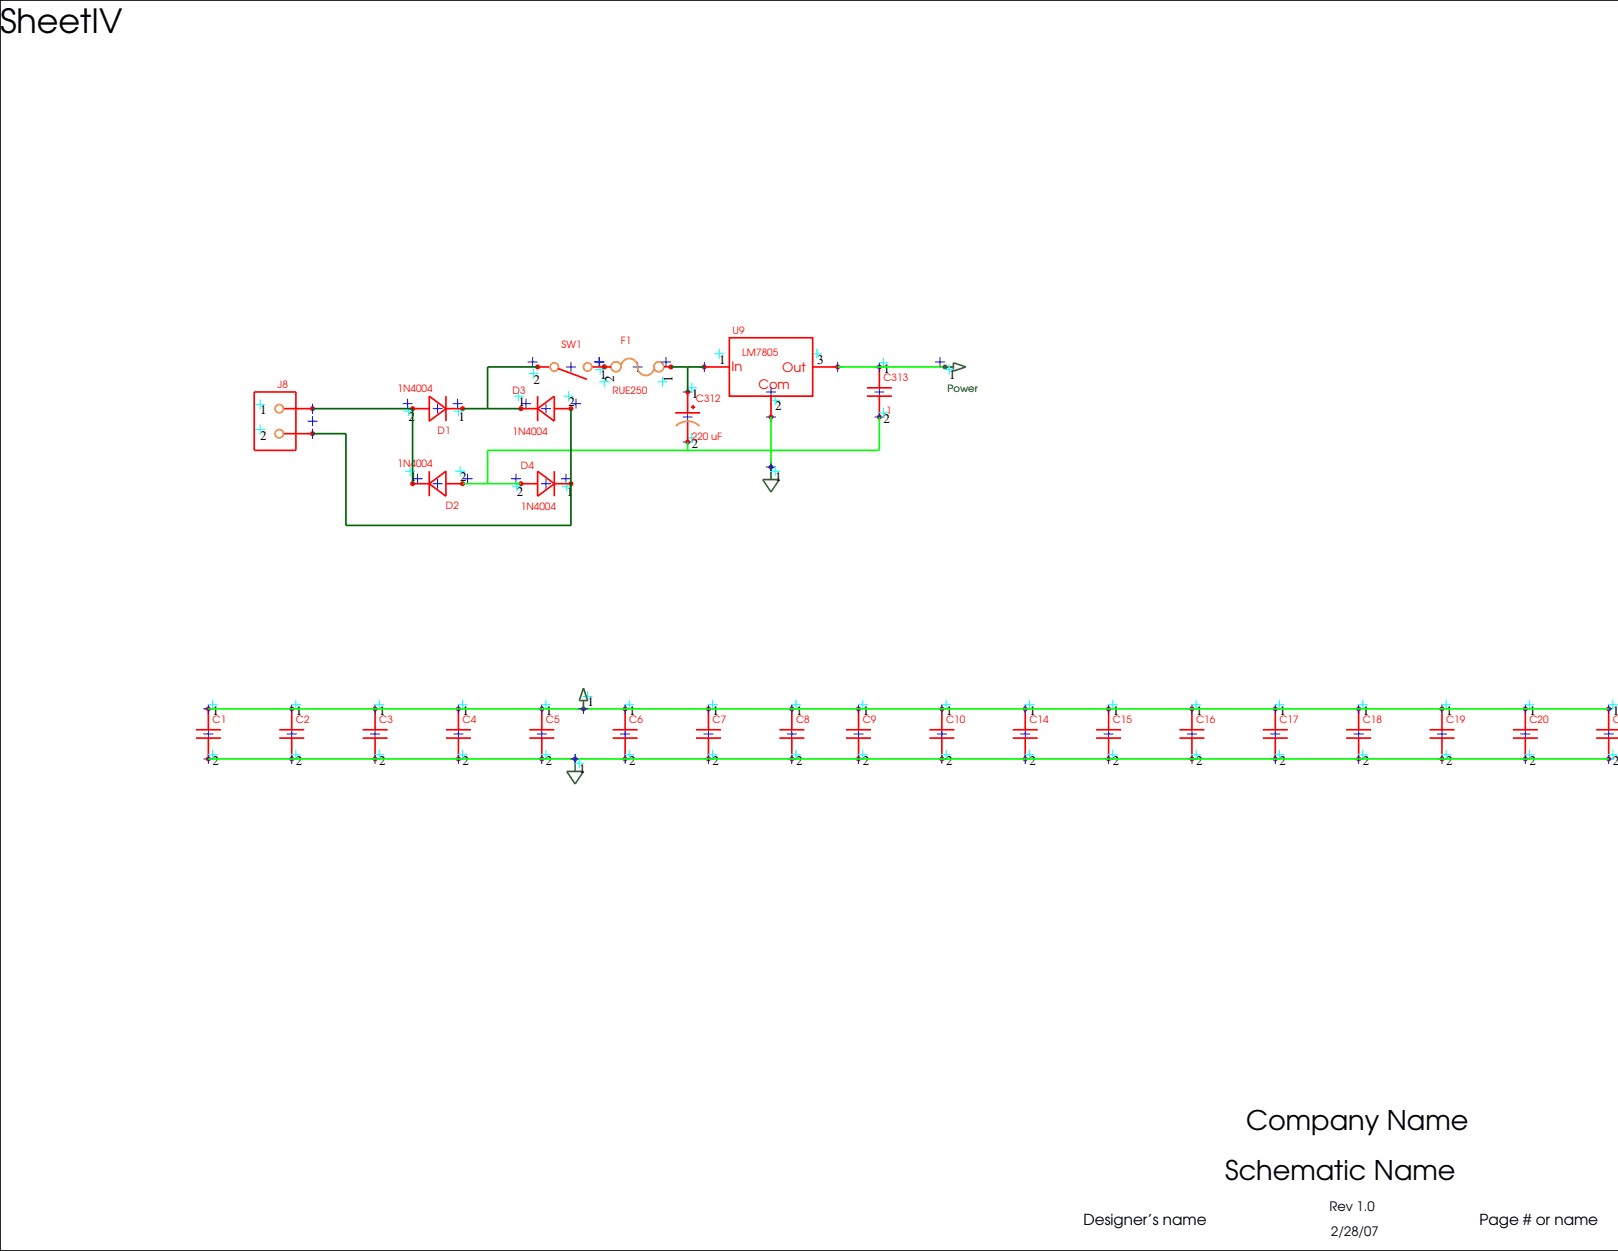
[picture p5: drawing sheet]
<svg xmlns="http://www.w3.org/2000/svg" width="279mm" height="216mm" viewBox="0 0 279 216" stroke-linecap="round" stroke-linejoin="round" font-family="sans-serif">
<path d="M279.4 0h-279.4v215.9h279.4" fill="none" stroke="#000" stroke-width=".29"/>
<path d="M161.8 126.7h1.7M162.6 125.8v1.7" fill="none" stroke="#00f" stroke-width=".17"/>
<path d="M162.6 122.3v3.6" fill="none" stroke="#f00" stroke-width=".29"/>
<path d="M162.4 122a.43 .43 0 0 1 .7 .3l-.5 .5 .5-.5a.43 .43 0 0 1-.7 .4 .43 .43 0 0 1 0-.7z" fill="#f00"/>
<path d="M161.8 122.3h1.7M162.6 121.5v1.7" fill="none" stroke="#00f" stroke-width=".17"/>
<path d="M162.5 121.6h1.7M163.4 120.8v1.7" fill="none" stroke="#0ff" stroke-width=".17"/>
<path d="M160.5 125.9h4.3M160.5 127.4h4.3M162.6 127.4v3.6" fill="none" stroke="#f00" stroke-width=".29"/>
<path d="M162.4 130.6a.43 .43 0 0 1 .7 .4l-.5 .4 .5-.4a.43 .43 0 0 1-.7 .4 .43 .43 0 0 1 0-.8z" fill="#f00"/>
<path d="M121.5 126.7h1.7M122.3 125.8v1.7M161.8 131h1.7M162.6 130.1v1.7" fill="none" stroke="#00f" stroke-width=".17"/>
<path d="M162.5 130.3h1.7M163.4 129.4v1.7" fill="none" stroke="#0ff" stroke-width=".17"/>
<path d="M122.3 122.3v3.6" fill="none" stroke="#f00" stroke-width=".29"/>
<path d="M122.1 122a.43 .43 0 0 1 .7 .3l-.5 .5 .5-.5a.43 .43 0 0 1-.7 .4 .43 .43 0 0 1 0-.7z" fill="#f00"/>
<path d="M121.5 122.3h1.7M122.3 121.5v1.7" fill="none" stroke="#00f" stroke-width=".17"/>
<path d="M122.2 121.6h1.7M123.1 120.8v1.7" fill="none" stroke="#0ff" stroke-width=".17"/>
<path d="M120.2 125.9h4.3M120.2 127.4h4.3M122.3 127.4v3.6" fill="none" stroke="#f00" stroke-width=".29"/>
<path d="M122.1 130.6a.43 .43 0 0 1 .7 .4l-.5 .4 .5-.4a.43 .43 0 0 1-.7 .4 .43 .43 0 0 1 0-.8z" fill="#f00"/>
<path d="M117.9 72h1.7M118.7 71.1v1.7M121.5 131h1.7M122.3 130.1v1.7" fill="none" stroke="#00f" stroke-width=".17"/>
<path d="M122.2 130.3h1.7M123.1 129.4v1.7" fill="none" stroke="#0ff" stroke-width=".17"/>
<path d="M118.4 67.4a.43 .43 0 0 1 .5-.2 .43 .43 0 0 1 .3 .4l-.5 .5 .5-.5a.43 .43 0 0 1-.6 .5 .43 .43 0 0 1-.2-.7z" fill="#f00"/>
<path d="M117.9 67.6h1.7M118.7 66.8v1.7" fill="none" stroke="#00f" stroke-width=".17"/>
<path d="M118.6 66.9h1.7M119.5 66.1v1.7" fill="none" stroke="#0ff" stroke-width=".17"/>
<path d="M118.4 76.1a.43 .43 0 0 1 .5-.2 .43 .43 0 0 1 .3 .4l-.5 .4 .5-.4a.43 .43 0 0 1-.6 .4 .43 .43 0 0 1-.2-.6z" fill="#f00"/>
<path d="M117.9 76.3h1.7M118.7 75.4v1.7M78.3 126.7h1.7M79.2 125.8v1.7" fill="none" stroke="#00f" stroke-width=".17"/>
<path d="M118.6 75.6h1.7M119.5 74.7v1.7" fill="none" stroke="#0ff" stroke-width=".17"/>
<path d="M116.6 71.2h4.3M118.7 67.6v3.6M118.7 72.7v3.6M119.3 70.3h.7M119.7 69.9v.7M79.2 122.3v3.6" fill="none" stroke="#f00" stroke-width=".29"/>
<path d="M116.7 73.5a2.88 2.88 0 0 1 4.1 0" fill="none" stroke="#daa520" stroke-width=".29"/>
<path d="M78.9 122a.43 .43 0 0 1 .7 .3l-.4 .5 .4-.5a.43 .43 0 0 1-.7 .4 .43 .43 0 0 1 0-.7z" fill="#f00"/>
<path d="M78.3 122.3h1.7M79.2 121.5v1.7" fill="none" stroke="#00f" stroke-width=".17"/>
<path d="M79 121.6h1.7M79.9 120.8v1.7" fill="none" stroke="#0ff" stroke-width=".17"/>
<path d="M77 125.9h4.3M77 127.4h4.3M79.2 127.4v3.6" fill="none" stroke="#f00" stroke-width=".29"/>
<path d="M78.9 130.6a.43 .43 0 0 1 .7 .4l-.4 .4 .4-.4a.43 .43 0 0 1-.7 .4 .43 .43 0 0 1 0-.8z" fill="#f00"/>
<path d="M78.3 131h1.7M79.2 130.1v1.7M233.7 126.7h1.8M234.6 125.8v1.7" fill="none" stroke="#00f" stroke-width=".17"/>
<path d="M79 130.3h1.7M79.9 129.4v1.7" fill="none" stroke="#0ff" stroke-width=".17"/>
<path d="M234.6 122.3v3.6" fill="none" stroke="#f00" stroke-width=".29"/>
<path d="M234.4 122a.43 .43 0 0 1 .6 .3l-.4 .5 .4-.5a.43 .43 0 0 1-.6 .4 .43 .43 0 0 1 0-.7z" fill="#f00"/>
<path d="M233.7 122.3h1.8M234.6 121.5v1.7" fill="none" stroke="#00f" stroke-width=".17"/>
<path d="M234.5 121.6h1.7M235.3 120.8v1.7" fill="none" stroke="#0ff" stroke-width=".17"/>
<path d="M232.5 125.9h4.3M232.5 127.4h4.3M234.6 127.4v3.6" fill="none" stroke="#f00" stroke-width=".29"/>
<path d="M234.4 130.6a.43 .43 0 0 1 .6 .4l-.4 .4 .4-.4a.43 .43 0 0 1-.6 .4 .43 .43 0 0 1 0-.8z" fill="#f00"/>
<path d="M93.4 83.5h1.7M94.3 82.6v1.7M233.7 131h1.8M234.6 130.1v1.7" fill="none" stroke="#00f" stroke-width=".17"/>
<path d="M234.5 130.3h1.7M235.3 129.4v1.7" fill="none" stroke="#0ff" stroke-width=".17"/>
<path d="M98.4 83.1a.43 .43 0 0 1 .6 .3 .43 .43 0 0 1-.4 .5l-.4-.4 .4 .4a.43 .43 0 0 1-.4-.3 .43 .43 0 0 1 .2-.5z" fill="#f00"/>
<path d="M96.9 82.6h1.7M97.7 81.8v1.7" fill="none" stroke="#00f" stroke-width=".17"/>
<path d="M97 83.9h1.7M97.9 83v1.8" fill="none" stroke="#0ff" stroke-width=".17"/>
<path d="M89.7 83.1a.43 .43 0 0 1 .7 .3 .43 .43 0 0 1-.4 .5l-.5-.4 .5 .4a.43 .43 0 0 1-.5-.3 .43 .43 0 0 1 .2-.5z" fill="#f00"/>
<path d="M88.2 82.6h1.8M89.1 81.8v1.7M190.6 126.7h1.7M191.4 125.8v1.7" fill="none" stroke="#00f" stroke-width=".17"/>
<path d="M88.4 83.9h1.7M89.2 83v1.8" fill="none" stroke="#0ff" stroke-width=".17"/>
<path d="M90 83.5h2.8M92.8 81.3l2.9 2.2-2.9 2.1zM95.7 83.5h2.9M95.7 81.3v4.3M191.4 122.3v3.6" fill="none" stroke="#f00" stroke-width=".29"/>
<path d="M191.2 122a.43 .43 0 0 1 .7 .3l-.5 .5 .5-.5a.43 .43 0 0 1-.7 .4 .43 .43 0 0 1 0-.7z" fill="#f00"/>
<path d="M190.6 122.3h1.7M191.4 121.5v1.7" fill="none" stroke="#00f" stroke-width=".17"/>
<path d="M191.3 121.6h1.7M192.2 120.8v1.7" fill="none" stroke="#0ff" stroke-width=".17"/>
<path d="M189.3 125.9h4.3M189.3 127.4h4.3M191.4 127.4v3.6" fill="none" stroke="#f00" stroke-width=".29"/>
<path d="M191.2 130.6a.43 .43 0 0 1 .7 .4l-.5 .4 .5-.4a.43 .43 0 0 1-.7 .4 .43 .43 0 0 1 0-.8z" fill="#f00"/>
<path d="M93.4 70.5h1.7M94.3 69.7v1.7M190.6 131h1.7M191.4 130.1v1.7" fill="none" stroke="#00f" stroke-width=".17"/>
<path d="M191.3 130.3h1.7M192.2 129.4v1.7" fill="none" stroke="#0ff" stroke-width=".17"/>
<path d="M89.7 70.2l.3-.1 .4 .4-.4-.4a.43 .43 0 0 1 .4 .6 .43 .43 0 0 1-.7 .2 .43 .43 0 0 1 0-.7z" fill="#f00"/>
<path d="M90 69.7h1.7M90.8 68.8v1.7" fill="none" stroke="#00f" stroke-width=".17"/>
<path d="M88.7 68.4h1.7M89.5 67.5v1.7" fill="none" stroke="#0ff" stroke-width=".17"/>
<path d="M98.4 70.2l.2-.1 .4 .4-.4-.4a.43 .43 0 0 1 .4 .6 .43 .43 0 0 1-.7 .2 .43 .43 0 0 1 .1-.7z" fill="#f00"/>
<path d="M98.6 69.7h1.7M99.5 68.8v1.7M147.4 126.7h1.7M148.3 125.8v1.7" fill="none" stroke="#00f" stroke-width=".17"/>
<path d="M97.3 68.4h1.7M98.2 67.5v1.7" fill="none" stroke="#0ff" stroke-width=".17"/>
<path d="M90 70.5h2.8M92.8 68.4v4.3M92.8 70.5l2.9-2.1v4.3zM95.7 70.5h2.9M148.3 122.3v3.6" fill="none" stroke="#f00" stroke-width=".29"/>
<path d="M148 122a.43 .43 0 0 1 .7 .3l-.4 .5 .4-.5a.43 .43 0 0 1-.7 .4 .43 .43 0 0 1 0-.7z" fill="#f00"/>
<path d="M147.4 122.3h1.7M148.3 121.5v1.7" fill="none" stroke="#00f" stroke-width=".17"/>
<path d="M148.1 121.6h1.7M149 120.8v1.7" fill="none" stroke="#0ff" stroke-width=".17"/>
<path d="M146.1 125.9h4.3M146.1 127.4h4.3M148.3 127.4v3.6" fill="none" stroke="#f00" stroke-width=".29"/>
<path d="M148 130.6a.43 .43 0 0 1 .7 .4l-.4 .4 .4-.4a.43 .43 0 0 1-.7 .4 .43 .43 0 0 1 0-.8z" fill="#f00"/>
<path d="M132.3 67.6h1.7M133.1 66.8v1.7M147.4 131h1.7M148.3 130.1v1.7" fill="none" stroke="#00f" stroke-width=".17"/>
<path d="M148.1 130.3h1.7M149 129.4v1.7" fill="none" stroke="#0ff" stroke-width=".17"/>
<path d="M121.4 63a.43 .43 0 0 1 .7 .3l-.5 .5 .5-.5a.43 .43 0 0 1-.7 .4 .43 .43 0 0 1 0-.7z" fill="#f00"/>
<path d="M120.8 63.3h1.7M121.6 62.5v1.7" fill="none" stroke="#00f" stroke-width=".17"/>
<path d="M123.4 61.1h1.7M124.2 60.2v1.7" fill="none" stroke="#0ff" stroke-width=".17"/>
<path d="M132.9 71.6a.43 .43 0 0 1 .7 .4l-.5 .4 .5-.4a.43 .43 0 0 1-.7 .3 .43 .43 0 0 1 0-.7z" fill="#f00"/>
<path d="M132.3 72h1.7M133.1 71.1v1.7" fill="none" stroke="#00f" stroke-width=".17"/>
<path d="M133 69.1h1.7M133.9 68.2v1.8" fill="none" stroke="#0ff" stroke-width=".17"/>
<path d="M144.3 63.1a.43 .43 0 0 1 .5-.2 .43 .43 0 0 1 .3 .4l-.4 .5 .4-.5a.43 .43 0 0 1-.6 .4 .43 .43 0 0 1-.2-.6z" fill="#f00"/>
<path d="M53.1 72.7h1.7M54 71.8v1.7M143.8 63.3h1.7M144.7 62.5v1.7" fill="none" stroke="#00f" stroke-width=".17"/>
<path d="M140.2 61.1h1.7M141.1 60.2v1.7" fill="none" stroke="#0ff" stroke-width=".17"/>
<path d="M125.9 58.3h14.4v10.1h-14.4zM121.6 63.3h4.3M133.1 68.4v3.6M140.3 63.3h4.4" fill="none" stroke="#f00" stroke-width=".29"/>
<path d="M53.6 74.6a.43 .43 0 0 1 .5-.2 .43 .43 0 0 1 .3 .4l-.4 .5 .4-.5a.43 .43 0 0 1-.5 .5 .43 .43 0 0 1-.3-.7z" fill="#f00"/>
<path d="M53.1 74.8h1.7M54 74v1.7" fill="none" stroke="#00f" stroke-width=".17"/>
<path d="M44 74.1h1.8M44.9 73.3v1.7" fill="none" stroke="#0ff" stroke-width=".17"/>
<path d="M53.8 70.2a.43 .43 0 0 1 .6 .3l-.4 .5 .4-.5a.43 .43 0 0 1-.6 .4 .43 .43 0 0 1 0-.7z" fill="#f00"/>
<path d="M53.1 70.5h1.7M54 69.7v1.7M107.1 126.7h1.7M108 125.8v1.7" fill="none" stroke="#00f" stroke-width=".17"/>
<path d="M44 69.8h1.8M44.9 68.9v1.8" fill="none" stroke="#0ff" stroke-width=".17"/>
<path d="M43.9 67.6h7.2v10.1h-7.2zM48.9 74.8h5.1M48.9 70.5h5.1M108 122.3v3.6" fill="none" stroke="#f00" stroke-width=".29"/>
<g fill="none" stroke="#daa520" stroke-width=".29">
<circle cx="48.2" cy="70.5" r=".72"/>
<circle cx="48.2" cy="74.8" r=".72"/>
</g>
<path d="M107.7 122a.43 .43 0 0 1 .7 .3l-.4 .5 .4-.5a.43 .43 0 0 1-.7 .4 .43 .43 0 0 1 0-.7z" fill="#f00"/>
<path d="M107.1 122.3h1.7M108 121.5v1.7" fill="none" stroke="#00f" stroke-width=".17"/>
<path d="M107.8 121.6h1.7M108.7 120.8v1.7" fill="none" stroke="#0ff" stroke-width=".17"/>
<path d="M105.8 125.9h4.3M105.8 127.4h4.3M108 127.4v3.6" fill="none" stroke="#f00" stroke-width=".29"/>
<path d="M107.7 130.6a.43 .43 0 0 1 .7 .4l-.4 .4 .4-.4a.43 .43 0 0 1-.7 .4 .43 .43 0 0 1 0-.8z" fill="#f00"/>
<path d="M107.1 131h1.7M108 130.1v1.7M276.9 126.7h1.8M277.8 125.8v1.7" fill="none" stroke="#00f" stroke-width=".17"/>
<path d="M107.8 130.3h1.7M108.7 129.4v1.7" fill="none" stroke="#0ff" stroke-width=".17"/>
<path d="M277.8 122.3v3.6" fill="none" stroke="#f00" stroke-width=".29"/>
<path d="M277.6 122a.43 .43 0 0 1 .6 .3l-.4 .5 .4-.5a.43 .43 0 0 1-.6 .4 .43 .43 0 0 1 0-.7z" fill="#f00"/>
<path d="M276.9 122.3h1.8M277.8 121.5v1.7" fill="none" stroke="#00f" stroke-width=".17"/>
<path d="M277.6 121.6h1.8M278.5 120.8v1.7" fill="none" stroke="#0ff" stroke-width=".17"/>
<path d="M275.6 125.9h3.8M275.6 127.4h3.8M277.8 127.4v3.6" fill="none" stroke="#f00" stroke-width=".29"/>
<path d="M277.6 130.6a.43 .43 0 0 1 .6 .4l-.4 .4 .4-.4a.43 .43 0 0 1-.6 .4 .43 .43 0 0 1 0-.8z" fill="#f00"/>
<path d="M74.7 70.5h1.7M75.6 69.7v1.7M276.9 131h1.8M277.8 130.1v1.7" fill="none" stroke="#00f" stroke-width=".17"/>
<path d="M277.6 130.3h1.8M278.5 129.4v1.7" fill="none" stroke="#0ff" stroke-width=".17"/>
<path d="M79.7 70.2a.43 .43 0 0 1 .6 .2 .43 .43 0 0 1-.4 .6l-.4-.5 .4 .5a.43 .43 0 0 1-.4-.4 .43 .43 0 0 1 .2-.4z" fill="#f00"/>
<path d="M78.2 69.7h1.7M79 68.8v1.7" fill="none" stroke="#00f" stroke-width=".17"/>
<path d="M78.3 71h1.7M79.2 70.1v1.7" fill="none" stroke="#0ff" stroke-width=".17"/>
<path d="M71 70.2a.43 .43 0 0 1 .7 .2 .43 .43 0 0 1-.5 .6l-.4-.5 .4 .5a.43 .43 0 0 1-.4-.4 .43 .43 0 0 1 .2-.4z" fill="#f00"/>
<path d="M69.5 69.7h1.7M70.4 68.8v1.7M63.9 126.7h1.7M64.8 125.8v1.7" fill="none" stroke="#00f" stroke-width=".17"/>
<path d="M69.7 71h1.7M70.5 70.1v1.7" fill="none" stroke="#0ff" stroke-width=".17"/>
<path d="M71.2 70.5h2.9M74.1 68.4l2.9 2.1-2.9 2.2zM77 70.5h2.9M77 68.4v4.3M64.8 122.3v3.6" fill="none" stroke="#f00" stroke-width=".29"/>
<path d="M64.6 122a.43 .43 0 0 1 .6 .3l-.4 .5 .4-.5a.43 .43 0 0 1-.6 .4 .43 .43 0 0 1 0-.7z" fill="#f00"/>
<path d="M63.9 122.3h1.7M64.8 121.5v1.7" fill="none" stroke="#00f" stroke-width=".17"/>
<path d="M64.6 121.6h1.8M65.5 120.8v1.7" fill="none" stroke="#0ff" stroke-width=".17"/>
<path d="M62.6 125.9h4.3M62.6 127.4h4.3M64.8 127.4v3.6" fill="none" stroke="#f00" stroke-width=".29"/>
<path d="M64.6 130.6a.43 .43 0 0 1 .6 .4l-.4 .4 .4-.4a.43 .43 0 0 1-.6 .4 .43 .43 0 0 1 0-.8z" fill="#f00"/>
<path d="M63.9 131h1.7M64.8 130.1v1.7M219.4 126.7h1.7M220.2 125.8v1.7" fill="none" stroke="#00f" stroke-width=".17"/>
<path d="M64.6 130.3h1.8M65.5 129.4v1.7" fill="none" stroke="#0ff" stroke-width=".17"/>
<path d="M220.2 122.3v3.6" fill="none" stroke="#f00" stroke-width=".29"/>
<path d="M220 122a.43 .43 0 0 1 .6 .3l-.4 .5 .4-.5a.43 .43 0 0 1-.6 .4 .43 .43 0 0 1 0-.7z" fill="#f00"/>
<path d="M219.4 122.3h1.7M220.2 121.5v1.7" fill="none" stroke="#00f" stroke-width=".17"/>
<path d="M220.1 121.6h1.7M220.9 120.8v1.7" fill="none" stroke="#0ff" stroke-width=".17"/>
<path d="M218.1 125.9h4.3M218.1 127.4h4.3M220.2 127.4v3.6" fill="none" stroke="#f00" stroke-width=".29"/>
<path d="M220 130.6a.43 .43 0 0 1 .6 .4l-.4 .4 .4-.4a.43 .43 0 0 1-.6 .4 .43 .43 0 0 1 0-.8z" fill="#f00"/>
<path d="M109.2 63.3h1.8M110.1 62.5v1.7M219.4 131h1.7M220.2 130.1v1.7" fill="none" stroke="#00f" stroke-width=".17"/>
<path d="M220.1 130.3h1.7M220.9 129.4v1.7" fill="none" stroke="#0ff" stroke-width=".17"/>
<g fill="none" stroke="#daa520" stroke-width=".29">
<path d="M107.2 63.3a1.44 1.44 0 0 1 1.5-1.4 1.44 1.44 0 0 1 1.4 1.4M110.1 63.4a1.44 1.44 0 0 0 1.4 1.4 1.44 1.44 0 0 0 1.5-1.4"/>
<circle cx="106.4" cy="63.3" r=".86"/>
<circle cx="113.8" cy="63.3" r=".86"/>
</g>
<path d="M104.4 63.3h1.1M114.6 63.3h1.3" fill="none" stroke="#f00" stroke-width=".29"/>
<path d="M115.6 63a.43 .43 0 0 1 .7 .2 .43 .43 0 0 1-.4 .6 .43 .43 0 0 1-.5-.5l.5-.4-.5 .4z" fill="#f00"/>
<path d="M114.1 62.5h1.8M115 61.6v1.7" fill="none" stroke="#00f" stroke-width=".17"/>
<path d="M113.6 65.9h1.7M114.4 65.1v1.7" fill="none" stroke="#0ff" stroke-width=".17"/>
<path d="M104.1 63a.43 .43 0 0 1 .7 .2 .43 .43 0 0 1-.4 .6 .43 .43 0 0 1-.5-.5l.5-.4-.5 .4z" fill="#f00"/>
<path d="M102.6 62.5h1.8M103.5 61.6v1.7M176.2 126.7h1.7M177 125.8v1.7" fill="none" stroke="#00f" stroke-width=".17"/>
<path d="M103.5 65.9h1.7M104.4 65.1v1.7" fill="none" stroke="#0ff" stroke-width=".17"/>
<path d="M177 122.3v3.6" fill="none" stroke="#f00" stroke-width=".29"/>
<path d="M176.8 122a.43 .43 0 0 1 .7 .3l-.5 .5 .5-.5a.43 .43 0 0 1-.7 .4 .43 .43 0 0 1 0-.7z" fill="#f00"/>
<path d="M176.2 122.3h1.7M177 121.5v1.7" fill="none" stroke="#00f" stroke-width=".17"/>
<path d="M176.9 121.6h1.7M177.8 120.8v1.7" fill="none" stroke="#0ff" stroke-width=".17"/>
<path d="M174.9 125.9h4.3M174.9 127.4h4.3M177 127.4v3.6" fill="none" stroke="#f00" stroke-width=".29"/>
<path d="M176.8 130.6a.43 .43 0 0 1 .7 .4l-.5 .4 .5-.4a.43 .43 0 0 1-.7 .4 .43 .43 0 0 1 0-.8z" fill="#f00"/>
<path d="M151 67.6h1.7M151.8 66.8v1.7M176.2 131h1.7M177 130.1v1.7" fill="none" stroke="#00f" stroke-width=".17"/>
<path d="M176.9 130.3h1.7M177.8 129.4v1.7" fill="none" stroke="#0ff" stroke-width=".17"/>
<path d="M151.8 63.3v3.6" fill="none" stroke="#f00" stroke-width=".29"/>
<path d="M151.6 63a.43 .43 0 0 1 .7 .3l-.5 .5 .5-.5a.43 .43 0 0 1-.7 .4 .43 .43 0 0 1 0-.7z" fill="#f00"/>
<path d="M151 63.3h1.7M151.8 62.5v1.7" fill="none" stroke="#00f" stroke-width=".17"/>
<path d="M151.7 62.6h1.7M152.6 61.7v1.8" fill="none" stroke="#0ff" stroke-width=".17"/>
<path d="M149.7 66.9h4.3M149.7 68.4h4.3M151.8 68.4v3.6" fill="none" stroke="#f00" stroke-width=".29"/>
<path d="M151.6 71.6a.43 .43 0 0 1 .7 .4l-.5 .4 .5-.4a.43 .43 0 0 1-.7 .3 .43 .43 0 0 1 0-.7z" fill="#f00"/>
<path d="M151 72h1.7M151.8 71.1v1.7M262.5 126.7h1.8M263.4 125.8v1.7" fill="none" stroke="#00f" stroke-width=".17"/>
<path d="M151.7 71.2h1.7M152.6 70.4v1.7" fill="none" stroke="#0ff" stroke-width=".17"/>
<path d="M263.4 122.3v3.6" fill="none" stroke="#f00" stroke-width=".29"/>
<path d="M263.2 122a.43 .43 0 0 1 .6 .3l-.4 .5 .4-.5a.43 .43 0 0 1-.6 .4 .43 .43 0 0 1 0-.7z" fill="#f00"/>
<path d="M262.5 122.3h1.8M263.4 121.5v1.7" fill="none" stroke="#00f" stroke-width=".17"/>
<path d="M263.3 121.6h1.7M264.1 120.8v1.7" fill="none" stroke="#0ff" stroke-width=".17"/>
<path d="M261.2 125.9h4.4M261.2 127.4h4.4M263.4 127.4v3.6" fill="none" stroke="#f00" stroke-width=".29"/>
<path d="M263.2 130.6a.43 .43 0 0 1 .6 .4l-.4 .4 .4-.4a.43 .43 0 0 1-.6 .4 .43 .43 0 0 1 0-.8z" fill="#f00"/>
<path d="M135.9 126.7h1.7M136.7 125.8v1.7M262.5 131h1.8M263.4 130.1v1.7" fill="none" stroke="#00f" stroke-width=".17"/>
<path d="M263.3 130.3h1.7M264.1 129.4v1.7" fill="none" stroke="#0ff" stroke-width=".17"/>
<path d="M136.7 122.3v3.6" fill="none" stroke="#f00" stroke-width=".29"/>
<path d="M136.5 122a.43 .43 0 0 1 .7 .3l-.5 .5 .5-.5a.43 .43 0 0 1-.7 .4 .43 .43 0 0 1 0-.7z" fill="#f00"/>
<path d="M135.9 122.3h1.7M136.7 121.5v1.7" fill="none" stroke="#00f" stroke-width=".17"/>
<path d="M136.6 121.6h1.7M137.5 120.8v1.7" fill="none" stroke="#0ff" stroke-width=".17"/>
<path d="M134.6 125.9h4.3M134.6 127.4h4.3M136.7 127.4v3.6" fill="none" stroke="#f00" stroke-width=".29"/>
<path d="M136.5 130.6a.43 .43 0 0 1 .7 .4l-.5 .4 .5-.4a.43 .43 0 0 1-.7 .4 .43 .43 0 0 1 0-.8z" fill="#f00"/>
<path d="M97.7 63.3h1.8M98.6 62.5v1.7M135.9 131h1.7M136.7 130.1v1.7" fill="none" stroke="#00f" stroke-width=".17"/>
<path d="M136.6 130.3h1.7M137.5 129.4v1.7" fill="none" stroke="#0ff" stroke-width=".17"/>
<path d="M104.1 63a.43 .43 0 0 1 .7 .2 .43 .43 0 0 1-.4 .6l-.5-.5 .5 .5a.43 .43 0 0 1-.5-.4 .43 .43 0 0 1 .2-.4z" fill="#f00"/>
<path d="M102.6 62.5h1.8M103.5 61.6v1.7" fill="none" stroke="#00f" stroke-width=".17"/>
<path d="M102.8 63.8h1.7M103.6 62.9v1.7" fill="none" stroke="#0ff" stroke-width=".17"/>
<path d="M92.6 63a.43 .43 0 0 1 .7 .2 .43 .43 0 0 1-.5 .6l-.4-.5 .4 .5a.43 .43 0 0 1-.4-.4 .43 .43 0 0 1 .2-.4z" fill="#f00"/>
<path d="M91.1 62.5h1.7M92 61.6v1.7M92.7 126.7h1.7M93.6 125.8v1.7" fill="none" stroke="#00f" stroke-width=".17"/>
<path d="M91.3 64.5h1.7M92.1 63.6v1.7" fill="none" stroke="#0ff" stroke-width=".17"/>
<path d="M92.8 63.3h2.2M96.4 63.6l5 1.9M102.2 63.3h2.2M93.6 122.3v3.6" fill="none" stroke="#f00" stroke-width=".29"/>
<g fill="none" stroke="#daa520" stroke-width=".29">
<circle cx="95.7" cy="63.3" r=".72"/>
<circle cx="101.5" cy="63.3" r=".72"/>
</g>
<path d="M93.2 122.1a.43 .43 0 0 1 .5-.2 .43 .43 0 0 1 .3 .4l-.4 .5 .4-.5a.43 .43 0 0 1-.6 .5 .43 .43 0 0 1-.2-.7z" fill="#f00"/>
<path d="M92.7 122.3h1.7M93.6 121.5v1.7" fill="none" stroke="#00f" stroke-width=".17"/>
<path d="M93.4 121.6h1.7M94.3 120.8v1.7" fill="none" stroke="#0ff" stroke-width=".17"/>
<path d="M91.4 125.9h4.3M91.4 127.4h4.3M93.6 127.4v3.6" fill="none" stroke="#f00" stroke-width=".29"/>
<path d="M93.3 130.6a.43 .43 0 0 1 .7 .4l-.4 .4 .4-.4a.43 .43 0 0 1-.7 .4 .43 .43 0 0 1 0-.8z" fill="#f00"/>
<path d="M92.7 131h1.7M93.6 130.1v1.7M248.1 126.7h1.8M249 125.8v1.7" fill="none" stroke="#00f" stroke-width=".17"/>
<path d="M93.4 130.3h1.7M94.3 129.4v1.7" fill="none" stroke="#0ff" stroke-width=".17"/>
<path d="M249 122.3v3.6" fill="none" stroke="#f00" stroke-width=".29"/>
<path d="M248.8 122a.43 .43 0 0 1 .6 .3l-.4 .5 .4-.5a.43 .43 0 0 1-.6 .4 .43 .43 0 0 1 0-.7z" fill="#f00"/>
<path d="M248.1 122.3h1.8M249 121.5v1.7" fill="none" stroke="#00f" stroke-width=".17"/>
<path d="M248.9 121.6h1.7M249.7 120.8v1.7" fill="none" stroke="#0ff" stroke-width=".17"/>
<path d="M246.8 125.9h4.4M246.8 127.4h4.4M249 127.4v3.6" fill="none" stroke="#f00" stroke-width=".29"/>
<path d="M248.8 130.6a.43 .43 0 0 1 .6 .4l-.4 .4 .4-.4a.43 .43 0 0 1-.6 .4 .43 .43 0 0 1 0-.8z" fill="#f00"/>
<path d="M74.7 83.5h1.7M75.6 82.6v1.7M248.1 131h1.8M249 130.1v1.7" fill="none" stroke="#00f" stroke-width=".17"/>
<path d="M248.9 130.3h1.7M249.7 129.4v1.7" fill="none" stroke="#0ff" stroke-width=".17"/>
<path d="M71 83.1l.2-.1 .5 .5-.5-.5a.43 .43 0 0 1 .5 .6 .43 .43 0 0 1-.7 .2 .43 .43 0 0 1 0-.7z" fill="#f00"/>
<path d="M71.2 82.6h1.8M72.1 81.8v1.7" fill="none" stroke="#00f" stroke-width=".17"/>
<path d="M70 81.3h1.7M70.8 80.5v1.7" fill="none" stroke="#0ff" stroke-width=".17"/>
<path d="M79.7 83.1l.2-.1 .4 .5-.4-.5a.43 .43 0 0 1 .4 .6 .43 .43 0 0 1-.7 .2 .43 .43 0 0 1 .1-.7z" fill="#f00"/>
<path d="M79.9 82.6h1.7M80.7 81.8v1.7M49.5 126.7h1.7M50.4 125.8v1.7" fill="none" stroke="#00f" stroke-width=".17"/>
<path d="M78.6 81.3h1.7M79.5 80.5v1.7" fill="none" stroke="#0ff" stroke-width=".17"/>
<path d="M71.2 83.5h2.9M74.1 81.3v4.3M74.1 83.5l2.9-2.2v4.3zM77 83.5h2.9M50.4 122.3v3.6" fill="none" stroke="#f00" stroke-width=".29"/>
<path d="M50 122.1a.43 .43 0 0 1 .5-.2 .43 .43 0 0 1 .3 .4l-.4 .5 .4-.5a.43 .43 0 0 1-.5 .5 .43 .43 0 0 1-.3-.7z" fill="#f00"/>
<path d="M49.5 122.3h1.7M50.4 121.5v1.7" fill="none" stroke="#00f" stroke-width=".17"/>
<path d="M50.2 121.6h1.8M51.1 120.8v1.7" fill="none" stroke="#0ff" stroke-width=".17"/>
<path d="M48.2 125.9h4.3M48.2 127.4h4.3M50.4 127.4v3.6" fill="none" stroke="#f00" stroke-width=".29"/>
<path d="M50.2 130.6a.43 .43 0 0 1 .6 .4l-.4 .4 .4-.4a.43 .43 0 0 1-.6 .4 .43 .43 0 0 1 0-.8z" fill="#f00"/>
<path d="M49.5 131h1.7M50.4 130.1v1.7M205 126.7h1.7M205.8 125.8v1.7" fill="none" stroke="#00f" stroke-width=".17"/>
<path d="M50.2 130.3h1.8M51.1 129.4v1.7" fill="none" stroke="#0ff" stroke-width=".17"/>
<path d="M205.8 122.3v3.6" fill="none" stroke="#f00" stroke-width=".29"/>
<path d="M205.6 122a.43 .43 0 0 1 .7 .3l-.5 .5 .5-.5a.43 .43 0 0 1-.7 .4 .43 .43 0 0 1 0-.7z" fill="#f00"/>
<path d="M205 122.3h1.7M205.8 121.5v1.7" fill="none" stroke="#00f" stroke-width=".17"/>
<path d="M205.7 121.6h1.7M206.5 120.8v1.7" fill="none" stroke="#0ff" stroke-width=".17"/>
<path d="M203.7 125.9h4.3M203.7 127.4h4.3M205.8 127.4v3.6" fill="none" stroke="#f00" stroke-width=".29"/>
<path d="M205.6 130.6a.43 .43 0 0 1 .7 .4l-.5 .4 .5-.4a.43 .43 0 0 1-.7 .4 .43 .43 0 0 1 0-.8z" fill="#f00"/>
<path d="M35.1 126.7h1.7M36 125.8v1.7M205 131h1.7M205.8 130.1v1.7" fill="none" stroke="#00f" stroke-width=".17"/>
<path d="M205.7 130.3h1.7M206.5 129.4v1.7" fill="none" stroke="#0ff" stroke-width=".17"/>
<path d="M36 122.3v3.6" fill="none" stroke="#f00" stroke-width=".29"/>
<path d="M35.6 122.1a.43 .43 0 0 1 .5-.2 .43 .43 0 0 1 .3 .4l-.4 .5 .4-.5a.43 .43 0 0 1-.5 .5 .43 .43 0 0 1-.3-.7z" fill="#f00"/>
<path d="M35.1 122.3h1.7M36 121.5v1.7" fill="none" stroke="#00f" stroke-width=".17"/>
<path d="M35.8 121.6h1.8M36.7 120.8v1.7" fill="none" stroke="#0ff" stroke-width=".17"/>
<path d="M33.8 125.9h4.3M33.8 127.4h4.3M36 127.4v3.6" fill="none" stroke="#f00" stroke-width=".29"/>
<path d="M35.8 130.6a.43 .43 0 0 1 .6 .4l-.4 .4 .4-.4a.43 .43 0 0 1-.6 .4 .43 .43 0 0 1 0-.8z" fill="#f00"/>
<path d="M35.1 131h1.7M36 130.1v1.7" fill="none" stroke="#00f" stroke-width=".17"/>
<path d="M35.8 130.3h1.8M36.7 129.4v1.7" fill="none" stroke="#0ff" stroke-width=".17"/>
<path d="M144.7 63.3h18.5M36 122.3h241.8" fill="none" stroke="#0f0" stroke-width=".29"/>
<path d="M100.4 122.1a.43 .43 0 0 1 .5-.2 .43 .43 0 0 1 .3 .4l-.4 .5 .4-.5a.43 .43 0 0 1-.6 .5 .43 .43 0 0 1-.2-.7z" fill="#556b2f"/>
<path d="M99.9 122.3h1.7M100.8 121.5v1.7" fill="none" stroke="#00f" stroke-width=".17"/>
<path d="M101.5 119.3v1.7M100.6 120.2h1.7" fill="none" stroke="#0ff" stroke-width=".17"/>
<path d="M163.2 63.3h1.4M164.6 62.6l2.2 .7-2.2 .8zM100.8 118.7l.7 2.2h-1.5zM100.8 120.9v1.4" fill="none" stroke="#556b2f" stroke-width=".29"/>
<path d="M162.8 63.1a.43 .43 0 0 1 .8 0 .43 .43 0 0 1-.4 .7l-.4-.5 .4 .5a.43 .43 0 0 1-.4-.7z" fill="#556b2f"/>
<path d="M161.5 62.5h1.7M162.3 61.6v1.7" fill="none" stroke="#00f" stroke-width=".17"/>
<path d="M163 63.8h1.8M163.9 62.9v1.7" fill="none" stroke="#0ff" stroke-width=".17"/>
<path d="M118.7 76.3v1.4M133.1 72v8.6M151.8 72v5.7h-67.6v5.8M79.9 83.5h10.1M36 131h241.8" fill="none" stroke="#0f0" stroke-width=".29"/>
<path d="M131.7 82.8h2.9l-1.5 2.1zM133.1 80.6v2.2" fill="none" stroke="#556b2f" stroke-width=".29"/>
<path d="M132.8 80.4a.43 .43 0 0 1 .5-.2 .43 .43 0 0 1 .3 .4l-.5 .4 .5-.4a.43 .43 0 0 1-.6 .4 .43 .43 0 0 1-.2-.6z" fill="#556b2f"/>
<path d="M133.1 79.7v1.8M132.3 80.6h1.7" fill="none" stroke="#00f" stroke-width=".17"/>
<path d="M133 81.3h1.7M133.9 80.5v1.7" fill="none" stroke="#0ff" stroke-width=".17"/>
<path d="M97.9 133.1h2.9l-1.5 2.2zM99.3 131v2.1" fill="none" stroke="#556b2f" stroke-width=".29"/>
<path d="M99.1 130.6a.43 .43 0 0 1 .6 .4l-.4 .4 .4-.4a.43 .43 0 0 1-.6 .4 .43 .43 0 0 1 0-.8z" fill="#556b2f"/>
<path d="M98.5 131h1.7M99.3 130.1v1.7" fill="none" stroke="#00f" stroke-width=".17"/>
<path d="M99.2 131.7h1.7M100 130.8v1.8" fill="none" stroke="#0ff" stroke-width=".17"/>
<path d="M54 70.5h17.2v13M79.9 70.5h10.1M92.8 63.3h-8.6v7.2M98.6 70.5v20.2h-38.9v-15.9h-5.7M104.4 63.3h.1M115.9 63.3h5.7M118.7 63.3v4.3" fill="none" stroke="#006400" stroke-width=".29"/>
<text font-size="5.8" x="0" y="5.8">SheetIV</text>
<g font-size="4.7">
<text x="215.2" y="195">Company Name</text>
<text x="211.6" y="203.7">Schematic Name</text>
</g>
<g font-size="2.6">
<text x="187.1" y="211.4">Designer’s name</text>
<text x="255.5" y="211.4">Page # or name</text>
</g>
<g font-size="2.2">
<text x="103.6" y="65.5">1</text>
<text x="106.1" y="65.9" transform="rotate(-90 106.1 65.9)">2</text>
<text x="116.2" y="65.9" transform="rotate(-90 116.2 65.9)">1</text>
<text x="124.2" y="62.8">1</text>
<text x="141.1" y="62.8">3</text>
<text x="152.6" y="64.3">1</text>
<text x="163.9" y="65.5">1</text>
<text x="44.9" y="71.5">1</text>
<text x="89.5" y="70.1">1</text>
<text x="92.1" y="66.2">2</text>
<text x="98.2" y="70.1">2</text>
<text x="119.5" y="68.7">1</text>
<text x="133.9" y="70.8">2</text>
<text x="44.9" y="75.9">2</text>
<text x="70.5" y="72.7">2</text>
<text x="79.2" y="72.7">1</text>
<text x="119.5" y="77.3">2</text>
<text x="152.6" y="73">2</text>
<text x="70.8" y="83">1</text>
<text x="79.5" y="83">2</text>
<text x="133.9" y="83">1</text>
<text x="89.2" y="85.6">2</text>
<text x="97.9" y="85.6">1</text>
<text x="36.7" y="123.4">1</text>
<text x="51.1" y="123.4">1</text>
<text x="65.5" y="123.4">1</text>
<text x="79.9" y="123.4">1</text>
<text x="94.3" y="123.4">1</text>
<text x="101.5" y="121.9">1</text>
<text x="108.7" y="123.4">1</text>
<text x="123.1" y="123.4">1</text>
<text x="137.5" y="123.4">1</text>
<text x="149" y="123.4">1</text>
<text x="163.4" y="123.4">1</text>
<text x="177.8" y="123.4">1</text>
<text x="192.2" y="123.4">1</text>
<text x="206.5" y="123.4">1</text>
<text x="220.9" y="123.4">1</text>
<text x="235.3" y="123.4">1</text>
<text x="249.7" y="123.4">1</text>
<text x="264.1" y="123.4">1</text>
<text x="278.5" y="123.4">1</text>
<text x="36.7" y="132">2</text>
<text x="51.1" y="132">2</text>
<text x="65.5" y="132">2</text>
<text x="79.9" y="132">2</text>
<text x="94.3" y="132">2</text>
<text x="108.7" y="132">2</text>
<text x="123.1" y="132">2</text>
<text x="137.5" y="132">2</text>
<text x="149" y="132">2</text>
<text x="163.4" y="132">2</text>
<text x="177.8" y="132">2</text>
<text x="192.2" y="132">2</text>
<text x="206.5" y="132">2</text>
<text x="220.9" y="132">2</text>
<text x="235.3" y="132">2</text>
<text x="249.7" y="132">2</text>
<text x="264.1" y="132">2</text>
<text x="278.5" y="132">2</text>
<text x="100" y="133.4">1</text>
<text x="229.6" y="209">Rev 1.0</text>
<text x="229.9" y="213.3">2/28/07</text>
</g>
<g font-size="2.2" fill="#f00">
<text x="126.3" y="64.1">In</text>
<text x="135.1" y="64.1">Out</text>
<text x="131" y="67.2">Com</text>
</g>
<g font-size="1.7" fill="#f00">
<text x="107.2" y="59.3">F1</text>
<text x="126.5" y="57.7">U9</text>
<text x="97" y="60.1">SW1</text>
<text x="128.2" y="61.4">LM7805</text>
<text x="152.6" y="65.8">C313</text>
<text x="47.9" y="67">J8</text>
<text x="68.7" y="67.6">1N4004</text>
<text x="88.5" y="67.9">D3</text>
<text x="105.8" y="67.9">RUE250</text>
<text x="120.2" y="69.4">C312</text>
<text x="152.6" y="71.5">.1</text>
<text x="75.6" y="74.8">D1</text>
<text x="88.5" y="75.1">1N4004</text>
<text x="119.5" y="75.9">220 uF</text>
<text x="68.7" y="80.6">1N4004</text>
<text x="90" y="80.9">D4</text>
<text x="77" y="87.8">D2</text>
<text x="90" y="88.1">1N4004</text>
<text x="36.7" y="124.8">C1</text>
<text x="51.1" y="124.8">C2</text>
<text x="65.5" y="124.8">C3</text>
<text x="79.9" y="124.8">C4</text>
<text x="94.3" y="124.8">C5</text>
<text x="108.7" y="124.8">C6</text>
<text x="123.1" y="124.8">C7</text>
<text x="137.5" y="124.8">C8</text>
<text x="149" y="124.8">C9</text>
<text x="163.4" y="124.8">C10</text>
<text x="177.8" y="124.8">C14</text>
<text x="192.2" y="124.8">C15</text>
<text x="206.5" y="124.8">C16</text>
<text x="220.9" y="124.8">C17</text>
<text x="235.3" y="124.8">C18</text>
<text x="249.7" y="124.8">C19</text>
<text x="264.1" y="124.8">C20</text>
<text x="278.5" y="124.8">C2</text>
</g>
<text font-size="1.7" fill="#556b2f" x="163.6" y="67.6">Power</text>
</svg>
